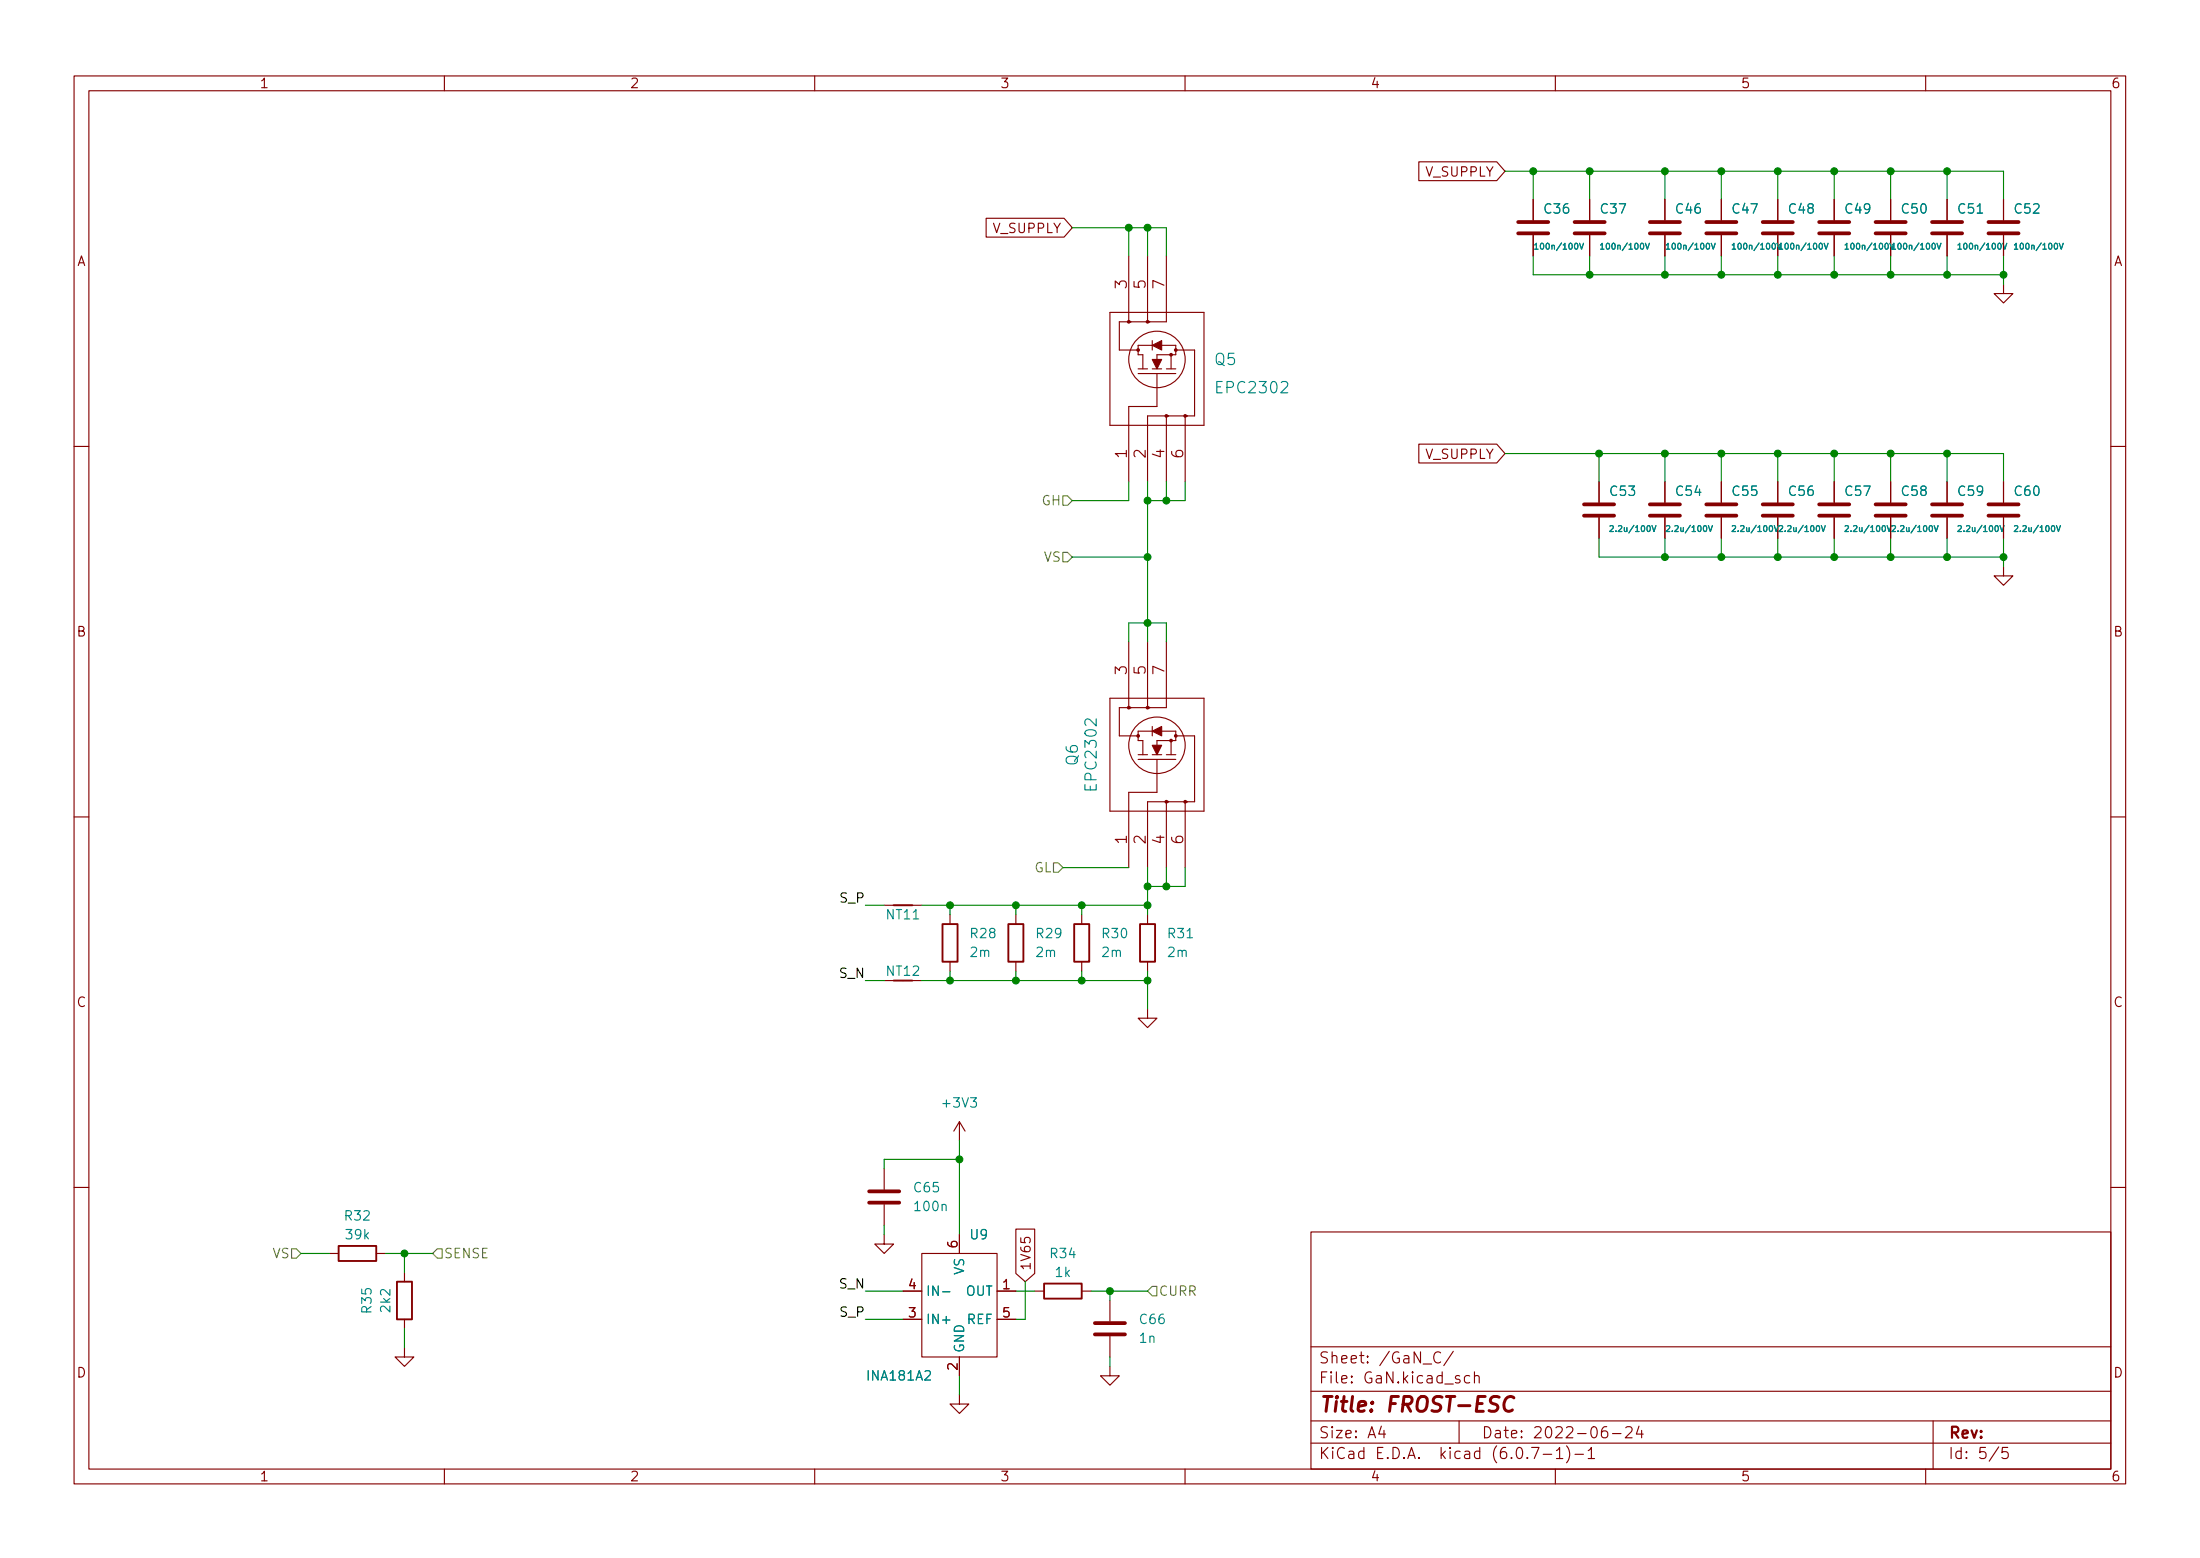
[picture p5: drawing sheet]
<svg xmlns="http://www.w3.org/2000/svg" width="297mm" height="210mm" viewBox="0 0 297 210" stroke-linecap="round" stroke-linejoin="round" font-family="sans-serif">
<g fill="none" stroke="#840000" stroke-width=".15">
<path d="M10 10.2h277v190.1h-277zM12 12.2h273v186.1h-273zM60 10.2v2M110 10.2v2M160 10.2v2M210 10.2v2M260 10.2v2M133.1 29.5h10.6l1.1 1.2-1.1 1.3h-10.6zM152.4 34.5v8.9M154.9 34.5v8.9M157.5 34.5v8.9h-6.4v3.8h2.6M191.6 21.8h10.5l1.1 1.3-1.1 1.3h-10.5z"/>
<path d="M207 26.9v2.8M207 31.7v2.8M214.6 26.9v2.8M214.6 31.7v2.8M224.8 26.9v2.8M224.8 31.7v2.8M232.4 26.9v2.8M232.4 31.7v2.8M240 26.9v2.8M240 31.7v2.8M247.6 26.9v2.8M247.6 31.7v2.8"/>
<path d="M255.3 26.9v2.8M255.3 31.7v2.8M262.9 26.9v2.8M262.9 31.7v2.8M270.5 38.3v1.3h1.3l-1.3 1.3-1.3-1.3h1.3M270.5 26.9v2.8M270.5 31.7v2.8M149.9 42.2h12.7v15.2h-12.7zM153.7 50.4h5M153.7 49.8h1.2M155.6 49.8h1.2M155.6 46.6h-1.9v1.3h.6v1.9"/>
<path d="M155.6 46v1.2M156.2 50.4v4.5h-3.8v10.1M156.8 46.6h1.9v1.3h-2.5v.6M157.5 56.1v8.9M157.5 49.8h1.2M158.1 47.9v1.9M158.7 47.2h2.6v8.9h-6.4v8.9M160 56.1v8.9M191.6 59.9h10.5l1.1 1.3-1.1 1.3h-10.5zM10 60.2h2M215.9 65v2.8M215.9 69.8v2.8"/>
<path d="M224.8 65v2.8M224.8 69.8v2.8M232.4 65v2.8M232.4 69.8v2.8M240 65v2.8M240 69.8v2.8M247.6 65v2.8M247.6 69.8v2.8M255.3 65v2.8M255.3 69.8v2.8M262.9 65v2.8M262.9 69.8v2.8"/>
<path d="M270.5 76.4v1.3h1.3l-1.3 1.3-1.3-1.3h1.3M270.5 65v2.8M270.5 69.8v2.8M285 60.2h2M149.9 94.2h12.7v15.3h-12.7zM152.4 86.6v8.9M154.9 86.6v8.9M155.6 98.7h-1.9v1.2h.6v1.9M155.6 98v1.3M156.8 98.7h1.9v1.2h-2.5v.7M157.5 86.6v8.9h-6.4v3.8h2.6M158.1 99.9v1.9"/>
<path d="M158.7 99.3h2.6v8.9h-6.4v8.9M10 110.2h2M153.7 102.5h5M153.7 101.8h1.2M155.6 101.8h1.2M156.2 102.5v4.4h-3.8v10.2M157.5 108.2v8.9M157.5 101.8h1.2M160 108.2v8.9M285 110.2h2M119.4 122.2h5.1M119.4 132.3h5.1"/>
<path d="M128.3 123.4v1.3M128.3 129.8v1.3M137.2 123.4v1.3M137.2 129.8v1.3M146 123.4v1.3M146 129.8v1.3M154.9 136.1v1.3h1.3l-1.3 1.3-1.2-1.3h1.2M154.9 123.4v1.3M154.9 129.8v1.3M119.4 157.7v2.8M129.5 151.4v2.5M129.5 151.4l-.7 1.2"/>
<path d="M129.5 151.4l.8 1.2M10 160.2h2M44.4 169.2h1.3M50.8 169.2h1.3M54.6 171.7v1.3M54.6 178v1.3M119.4 166.6v1.3h1.2l-1.2 1.3-1.3-1.3h1.3M119.4 162.6v2.7M121.9 174.2h2.6M121.9 178h2.6M124.5 169.2h10.1v13.9h-10.1zM129.5 166.6v2.6"/>
<path d="M134.6 174.2h2.6M134.6 178h2.6M137.2 165.9h2.5v6l-1.3 1.1-1.2-1.1zM139.7 174.2h1.3M146 174.2h1.3M149.9 175.5v2.8M177 166.3h108v32h-108zM285 160.2h2M54.6 181.9v1.2h1.3l-1.3 1.3-1.3-1.3h1.3M60 198.3v2M110 198.3v2M129.5 188.2v1.3h1.3l-1.3 1.2-1.2-1.2h1.2"/>
<path d="M129.5 183.1v2.6M149.9 184.4v1.3h1.2l-1.2 1.2-1.3-1.2h1.3M149.9 180.3v2.8M160 198.3v2M177 194.8h108M177 191.8h108M177 187.8h108M177 181.8h108M186.5 192.5l-.4 1h1M186.9 193v1M194.5 182.6a.6 .6 0 0 0-.7 0 .6 .6 0 0 0-.2 .7 .56 .56 0 0 0 .3 .6 .56 .56 0 0 0 .6-.1M196.2 182.4l-1.3 1.9"/>
<path d="M197 191.8v3M198.4 185.7l-.4-.1-.3 .3v.4l.2 .3h.1h.4M199.1 185.8a.37 .37 0 0 1 .6 0v.8M199.1 185.1v1.5M206.8 195.3h1l-.7 1.5M208.4 196.3h1.1M210 198.3v2M210.1 195.8l.5-.5v1.5M210.1 196.8h.9M211.5 195.1a1.72 1.72 0 0 1 0 2.3M212.6 196.3h1.2M214.4 195.8l.5-.5v1.5"/>
<path d="M214.4 196.8h.9M216.9 192.5a.59 .59 0 0 0-.7 .7v.5l.2 .3h.4l.2-.1 .1-.5-.2-.2-.4-.1-.3 .3M217.7 193.5h1.2M219.5 192.7l.2-.2 .5 .1a.41 .41 0 0 1 .1 .6l-.9 .8h1M221.3 192.5l-.4 1h1M221.6 193v1M260 198.3v2M261 191.8v6.5M269.9 195.3l-1.3 1.9M271.1 195.3h-.7l-.1 .7 .2-.1 .5 .1 .2 .2-.1 .5-.2 .1h-.4l-.2-.1"/>
<circle cx="156.2" cy="48.5" r="3.8"/>
<circle cx="156.2" cy="100.6" r="3.8"/>
</g>
<path d="M204.4 188.7a.73 .73 0 0 0-1.2 .2 .97 .97 0 0 0 .4 1.6l.6-.2" fill="none" stroke="#840000" stroke-width=".4"/>
<g fill="none" stroke="#840000" stroke-width=".25">
<path d="M152.5 43.4h.1M155.1 43.4h.1M157.6 56.1h.1M160.1 56.1h.1M152.5 95.5h.1M155.1 95.5h.1M157.6 108.2h.1M160.1 108.2h.1M120.6 122.2h2.6M120.6 132.3h2.6M127.3 124.7h2v5.1h-2zM136.1 124.7h2.1v5.1h-2.1z"/>
<path d="M145 124.7h2.1v5.1h-2.1zM153.9 124.7h2.1v5.1h-2.1zM45.7 168.1h5.1v2.1h-5.1zM53.6 173h2v5h-2zM141 173.2h5v2.1h-5z"/>
<circle cx="152.4" cy="43.4" r=".13"/>
<circle cx="153.7" cy="47.2" r=".13"/>
<circle cx="154.9" cy="43.4" r=".13"/>
<circle cx="157.5" cy="56.1" r=".13"/>
<circle cx="158.1" cy="47.9" r=".13"/>
<circle cx="158.7" cy="47.2" r=".13"/>
<circle cx="160" cy="56.1" r=".13"/>
<circle cx="152.4" cy="95.5" r=".13"/>
<circle cx="153.7" cy="99.3" r=".13"/>
<circle cx="154.9" cy="95.5" r=".13"/>
<circle cx="158.1" cy="99.9" r=".13"/>
<circle cx="158.7" cy="99.3" r=".13"/>
<circle cx="157.5" cy="108.2" r=".13"/>
<circle cx="160" cy="108.2" r=".13"/>
</g>
<g fill="none" stroke="#840000" stroke-width=".51">
<path d="M205 31.5h4M205 30h4M212.6 31.5h4.1M212.6 30h4.1M222.8 31.5h4M222.8 30h4M230.4 31.5h4M230.4 30h4M238 31.5h4.1M238 30h4.1M245.6 31.5h4.1M245.6 30h4.1"/>
<path d="M253.2 31.5h4.1M253.2 30h4.1M260.9 31.5h4M260.9 30h4M268.5 31.5h4M268.5 30h4M213.9 69.6h4M213.9 68.1h4M222.8 69.6h4M222.8 68.1h4M230.4 69.6h4M230.4 68.1h4"/>
<path d="M238 69.6h4.1M238 68.1h4.1M245.6 69.6h4.1M245.6 68.1h4.1M253.2 69.6h4.1M253.2 68.1h4.1M260.9 69.6h4M260.9 68.1h4M268.5 69.6h4M268.5 68.1h4M117.3 162.3h4.1M117.3 160.8h4.1"/>
<path d="M147.8 178.6h4.1M147.8 180.1h4.1"/>
</g>
<g fill="none" stroke="#008484" stroke-width=".15">
<path d="M207.2 33.1l.2-.3v.8M207.2 33.6h.5M213.3 32.8l.2 .8 .3-.8M216.1 33.1l.2-.3v.8M216.1 33.6h.5M222.2 32.8l.2 .8 .3-.8M225 33.1l.2-.3v.8M225 33.6h.4M231 32.8l.3 .8 .3-.8M233.9 33.1l.2-.3v.8M233.9 33.6h.4M239.9 32.8l.3 .8 .3-.8"/>
<path d="M240.2 33.1l.3-.3v.8M240.2 33.6h.5M246.3 32.8l.3 .8 .2-.8M249.1 33.1l.3-.3v.8M249.1 33.6h.5M255.2 32.8l.2 .8 .3-.8M255.5 33.1l.2-.3v.8M255.5 33.6h.4M261.5 32.8l.3 .8 .3-.8M264.4 33.1l.2-.3v.8M264.4 33.6h.4M270.4 32.8l.3 .8 .3-.8"/>
<path d="M272 33.1l.2-.3v.8M272 33.6h.4M278 32.8l.3 .8 .3-.8M217.4 71l.3-.1 .1 .3-.5 .5h.5M223 70.9l.3 .8 .3-.8M225 71l.3-.1 .1 .3-.4 .5h.4M230.7 70.9l.2 .8 .3-.8M233.9 71l.3-.1 .1 .3-.5 .5h.5M239.6 70.9l.2 .8 .3-.8M240.2 71l.3-.1 .2 .3-.5 .5h.5M245.9 70.9l.3 .8 .2-.8M249.1 71l.3-.1 .2 .3-.5 .5h.5"/>
<path d="M254.8 70.9l.3 .8 .2-.8M255.5 71l.3-.1 .1 .3-.5 .5h.5M261.1 70.9l.3 .8 .3-.8M264.4 71l.3-.1 .1 .3-.5 .5h.5M270 70.9l.3 .8 .3-.8M272 71l.3-.1 .1 .3-.5 .5h.5M277.7 70.9l.2 .8 .3-.8M127.3 174.3h.9"/>
</g>
<g fill="#840000" stroke="#840000" stroke-width=".15">
<path d="M155.6 48.5h1.2l-.6 1.3z"/>
<path d="M155.6 46.6l1.2-.6v1.2z"/>
<path d="M155.6 100.6h1.2l-.6 1.2z"/>
<path d="M155.6 98.7l1.2-.7v1.3z"/>
</g>
<path d="M143.5 66.9h.6l.7 .7-.7 .6h-.6zM143.5 74.5h.6l.7 .7-.7 .6h-.6zM142.2 116.5h.7l.6 .6-.6 .6h-.7zM39.4 168.5h.6l.6 .7-.6 .6h-.6zM59.1 168.5h.6v1.3h-.6l-.7-.6zM155.6 173.6h.6v1.3h-.6l-.7-.7z" fill="none" stroke="#848400" stroke-width=".15"/>
<g fill="none" stroke="#008400" stroke-width=".15">
<path d="M144.8 30.7h12.7v3.8M152.4 30.7v3.8M154.9 30.7v3.8M203.2 23.1h67.3v3.8M207 34.5v2.6h63.5M207 23.1v3.8M214.6 23.1v3.8M214.6 34.5v2.6M224.8 23.1v3.8M224.8 34.5v2.6M232.4 23.1v3.8M232.4 34.5v2.6"/>
<path d="M240 23.1v3.8M240 34.5v2.6M247.6 23.1v3.8M247.6 34.5v2.6M255.3 23.1v3.8M255.3 34.5v2.6M262.9 23.1v3.8M262.9 34.5v2.6M270.5 34.5v3.8M144.8 75.2h10.1M152.4 65v2.6h-7.6M154.9 65v21.6"/>
<path d="M157.5 65v2.6M160 65v2.6h-5.1M203.2 61.2h67.3v3.8M215.9 72.6v2.6h54.6M215.9 61.2v3.8M224.8 61.2v3.8M224.8 72.6v2.6M232.4 61.2v3.8M232.4 72.6v2.6M240 61.2v3.8M240 72.6v2.6M247.6 61.2v3.8"/>
<path d="M247.6 72.6v2.6M255.3 61.2v3.8M255.3 72.6v2.6M262.9 61.2v3.8M262.9 72.6v2.6M270.5 72.6v3.8M152.4 86.6v-2.5h5.1v2.5M143.5 117.1h8.9M154.9 117.1v6.3M157.5 117.1v2.5M160 117.1v2.5h-5.1M116.8 122.2h2.6"/>
<path d="M116.8 132.3h2.6M124.5 122.2h30.4M124.5 132.3h30.4M128.3 122.2v1.2M128.3 131.1v1.2M137.2 122.2v1.2M137.2 131.1v1.2M146 122.2v1.2M146 131.1v1.2M154.9 131.1v5M129.5 153.9v12.7M129.5 156.5h-10.1v1.2"/>
<path d="M40.6 169.2h3.8M52.1 169.2h6.3M54.6 169.2v2.5M54.6 179.3v2.6M116.8 178h5.1M116.8 174.2h5.1M119.4 165.3v1.3M137.2 174.2h2.5M138.4 173v5h-1.2M147.3 174.2h7.6M149.9 174.2v1.3M129.5 185.7v2.5"/>
<path d="M149.9 183.1v1.3"/>
</g>
<g fill="#008400" stroke="#008400" stroke-width=".15">
<circle cx="154.9" cy="30.7" r=".46"/>
<circle cx="224.8" cy="61.2" r=".46"/>
<circle cx="215.9" cy="61.2" r=".46"/>
<circle cx="154.9" cy="75.2" r=".46"/>
<circle cx="154.9" cy="84.1" r=".46"/>
<circle cx="157.5" cy="67.6" r=".46"/>
<circle cx="154.9" cy="67.6" r=".46"/>
<circle cx="152.4" cy="30.7" r=".46"/>
<circle cx="247.6" cy="75.2" r=".46"/>
<circle cx="240" cy="75.2" r=".46"/>
<circle cx="232.4" cy="75.2" r=".46"/>
<circle cx="232.4" cy="61.2" r=".46"/>
<circle cx="240" cy="61.2" r=".46"/>
<circle cx="247.6" cy="61.2" r=".46"/>
<circle cx="224.8" cy="75.2" r=".46"/>
<circle cx="262.9" cy="61.2" r=".46"/>
<circle cx="255.3" cy="61.2" r=".46"/>
<circle cx="262.9" cy="75.2" r=".46"/>
<circle cx="255.3" cy="75.2" r=".46"/>
<circle cx="270.5" cy="75.2" r=".46"/>
<circle cx="146" cy="122.2" r=".46"/>
<circle cx="137.2" cy="122.2" r=".46"/>
<circle cx="154.9" cy="119.6" r=".46"/>
<circle cx="154.9" cy="122.2" r=".46"/>
<circle cx="146" cy="132.3" r=".46"/>
<circle cx="128.3" cy="122.2" r=".46"/>
<circle cx="137.2" cy="132.3" r=".46"/>
<circle cx="157.5" cy="119.6" r=".46"/>
<circle cx="154.9" cy="132.3" r=".46"/>
<circle cx="255.3" cy="23.1" r=".46"/>
<circle cx="240" cy="23.1" r=".46"/>
<circle cx="247.6" cy="23.1" r=".46"/>
<circle cx="255.3" cy="37.1" r=".46"/>
<circle cx="262.9" cy="37.1" r=".46"/>
<circle cx="270.5" cy="37.1" r=".46"/>
<circle cx="262.9" cy="23.1" r=".46"/>
<circle cx="247.6" cy="37.1" r=".46"/>
<circle cx="240" cy="37.1" r=".46"/>
<circle cx="128.3" cy="132.3" r=".46"/>
<circle cx="129.5" cy="156.5" r=".46"/>
<circle cx="54.6" cy="169.2" r=".46"/>
<circle cx="149.9" cy="174.2" r=".46"/>
<circle cx="232.4" cy="37.1" r=".46"/>
<circle cx="224.8" cy="37.1" r=".46"/>
<circle cx="214.6" cy="23.1" r=".46"/>
<circle cx="214.6" cy="37.1" r=".46"/>
<circle cx="232.4" cy="23.1" r=".46"/>
<circle cx="224.8" cy="23.1" r=".46"/>
<circle cx="207" cy="23.1" r=".46"/>
</g>
<text font-size="2.8" fill="#840000" x="178" y="190.6">Title: FROST-ESC</text>
<g font-size="2.1" fill="#840000">
<text x="152.1" y="38.9" transform="rotate(-90 152.1 38.9)">3</text>
<text x="154.7" y="38.9" transform="rotate(-90 154.7 38.9)">5</text>
<text x="157.2" y="38.9" transform="rotate(-90 157.2 38.9)">7</text>
<text x="152.1" y="61.8" transform="rotate(-90 152.1 61.8)">1</text>
<text x="154.7" y="61.8" transform="rotate(-90 154.7 61.8)">2</text>
<text x="157.2" y="61.8" transform="rotate(-90 157.2 61.8)">4</text>
<text x="159.8" y="61.8" transform="rotate(-90 159.8 61.8)">6</text>
<text x="152.1" y="91" transform="rotate(-90 152.1 91)">3</text>
<text x="154.7" y="91" transform="rotate(-90 154.7 91)">5</text>
<text x="157.2" y="91" transform="rotate(-90 157.2 91)">7</text>
<text x="152.1" y="113.9" transform="rotate(-90 152.1 113.9)">1</text>
<text x="154.7" y="113.9" transform="rotate(-90 154.7 113.9)">2</text>
<text x="157.2" y="113.9" transform="rotate(-90 157.2 113.9)">4</text>
<text x="159.8" y="113.9" transform="rotate(-90 159.8 113.9)">6</text>
<text x="178" y="184">Sheet: /GaN_C/</text>
<text x="178" y="186.7">File: GaN.kicad_sch</text>
<text x="178" y="196.9">KiCad E.D.A. kicad (6.0.7-1)-1</text>
<text x="178" y="194.1">Size: A4</text>
<text x="200" y="194.1">Date: 2022-06-24</text>
<text x="263" y="194.1">Rev:</text>
<text x="263" y="196.9">Id: 5/5</text>
</g>
<g font-size="2.1" fill="#008484">
<text x="164" y="49.3">Q5</text>
<text x="164.5" y="53.1">EPC2302</text>
<text x="145.5" y="103.3" transform="rotate(-90 145.5 103.3)">Q6</text>
<text x="148.1" y="106.4" transform="rotate(-90 148.1 106.4)">EPC2302</text>
</g>
<g font-size="1.8" fill="#840000">
<text x="35" y="11.9">1</text>
<text x="85" y="11.9">2</text>
<text x="135" y="11.9">3</text>
<text x="185" y="11.9">4</text>
<text x="235" y="11.9">5</text>
<text x="285" y="11.9">6</text>
<text x="192.5" y="23.8">V_SUPPLY</text>
<text x="10.3" y="35.9">A</text>
<text x="134.1" y="31.5">V_SUPPLY</text>
<text x="285.3" y="35.9">A</text>
<text x="192.5" y="61.9">V_SUPPLY</text>
<text x="10.3" y="85.9">B</text>
<text x="285.3" y="85.9">B</text>
<text x="10.3" y="135.9">C</text>
<text x="285.3" y="135.9">C</text>
<text x="122.7" y="174">4</text>
<text x="129.3" y="168.4" transform="rotate(-90 129.3 168.4)">6</text>
<text x="135.4" y="174">1</text>
<text x="139.2" y="171.5" transform="rotate(-90 139.2 171.5)">1V65</text>
<text x="122.7" y="177.8">3</text>
<text x="135.4" y="177.8">5</text>
<text x="10.3" y="185.9">D</text>
<text x="129.3" y="184.9" transform="rotate(-90 129.3 184.9)">2</text>
<text x="285.3" y="185.9">D</text>
<text x="35" y="199.9">1</text>
<text x="85" y="199.9">2</text>
<text x="135" y="199.9">3</text>
<text x="185" y="199.9">4</text>
<text x="235" y="199.9">5</text>
<text x="285" y="199.9">6</text>
</g>
<g font-size="1.8" fill="#008484">
<text x="208.6" y="28.8">C36</text>
<text x="216.2" y="28.8">C37</text>
<text x="226.4" y="28.8">C46</text>
<text x="234" y="28.8">C47</text>
<text x="241.6" y="28.8">C48</text>
<text x="249.2" y="28.8">C49</text>
<text x="256.8" y="28.8">C50</text>
<text x="264.5" y="28.8">C51</text>
<text x="272.1" y="28.8">C52</text>
<text x="217.5" y="66.9">C53</text>
<text x="226.4" y="66.9">C54</text>
<text x="234" y="66.9">C55</text>
<text x="241.6" y="66.9">C56</text>
<text x="249.2" y="66.9">C57</text>
<text x="256.8" y="66.9">C58</text>
<text x="264.5" y="66.9">C59</text>
<text x="272.1" y="66.9">C60</text>
<text x="119.8" y="124.1">NT11</text>
<text x="119.8" y="131.7">NT12</text>
<text x="131.1" y="129.2">2m</text>
<text x="131.1" y="126.6">R28</text>
<text x="140" y="129.2">2m</text>
<text x="140" y="126.6">R29</text>
<text x="148.8" y="129.2">2m</text>
<text x="148.9" y="126.6">R30</text>
<text x="157.7" y="129.2">2m</text>
<text x="157.8" y="126.6">R31</text>
<text x="127.5" y="149.5">+3V3</text>
<text x="123.5" y="160.9">C65</text>
<text x="46.6" y="164.7">R32</text>
<text x="46.8" y="167.3">39k</text>
<text x="123.6" y="163.4">100n</text>
<text x="131" y="167.3">U9</text>
<text x="130.2" y="172" transform="rotate(-90 130.2 172)">VS</text>
<text x="141.9" y="169.8">R34</text>
<text x="142.5" y="172.3">1k</text>
<text x="50.2" y="177.1" transform="rotate(-90 50.2 177.1)">R35</text>
<text x="52.7" y="177" transform="rotate(-90 52.7 177)">2k2</text>
<text x="125" y="178.7">IN+</text>
<text x="125" y="174.9">IN-</text>
<text x="130.4" y="174.9">OUT</text>
<text x="130.6" y="178.7">REF</text>
<text x="154" y="178.7">C66</text>
<text x="130.2" y="182.6" transform="rotate(-90 130.2 182.6)">GND</text>
<text x="153.9" y="181.2">1n</text>
<text x="117.3" y="186.3">INA181A2</text>
</g>
<g font-size="1.8" fill="#848400">
<text x="140.7" y="68.2">GH</text>
<text x="141" y="75.8">VS</text>
<text x="139.6" y="117.7">GL</text>
<text x="36.8" y="169.8">VS</text>
<text x="59.9" y="169.8">SENSE</text>
<text x="156.4" y="174.9">CURR</text>
</g>
<g font-size="1.8">
<text x="113.5" y="121.8">S_P</text>
<text x="113.4" y="132">S_N</text>
<text x="113.4" y="173.9">S_N</text>
<text x="113.5" y="177.7">S_P</text>
</g>
<g font-size="1.1" fill="#008484">
<text x="207.7" y="33.7">100n/100V</text>
<text x="216.6" y="33.7">100n/100V</text>
<text x="225.5" y="33.7">100n/100V</text>
<text x="234.4" y="33.7">100n/100V</text>
<text x="240.8" y="33.7">100n/100V</text>
<text x="249.7" y="33.7">100n/100V</text>
<text x="256" y="33.7">100n/100V</text>
<text x="264.9" y="33.7">100n/100V</text>
<text x="272.5" y="33.7">100n/100V</text>
<text x="217.9" y="71.8">2.2u/100V</text>
<text x="225.5" y="71.8">2.2u/100V</text>
<text x="234.4" y="71.8">2.2u/100V</text>
<text x="240.7" y="71.8">2.2u/100V</text>
<text x="249.6" y="71.8">2.2u/100V</text>
<text x="256" y="71.8">2.2u/100V</text>
<text x="264.9" y="71.8">2.2u/100V</text>
<text x="272.5" y="71.8">2.2u/100V</text>
</g>
</svg>
